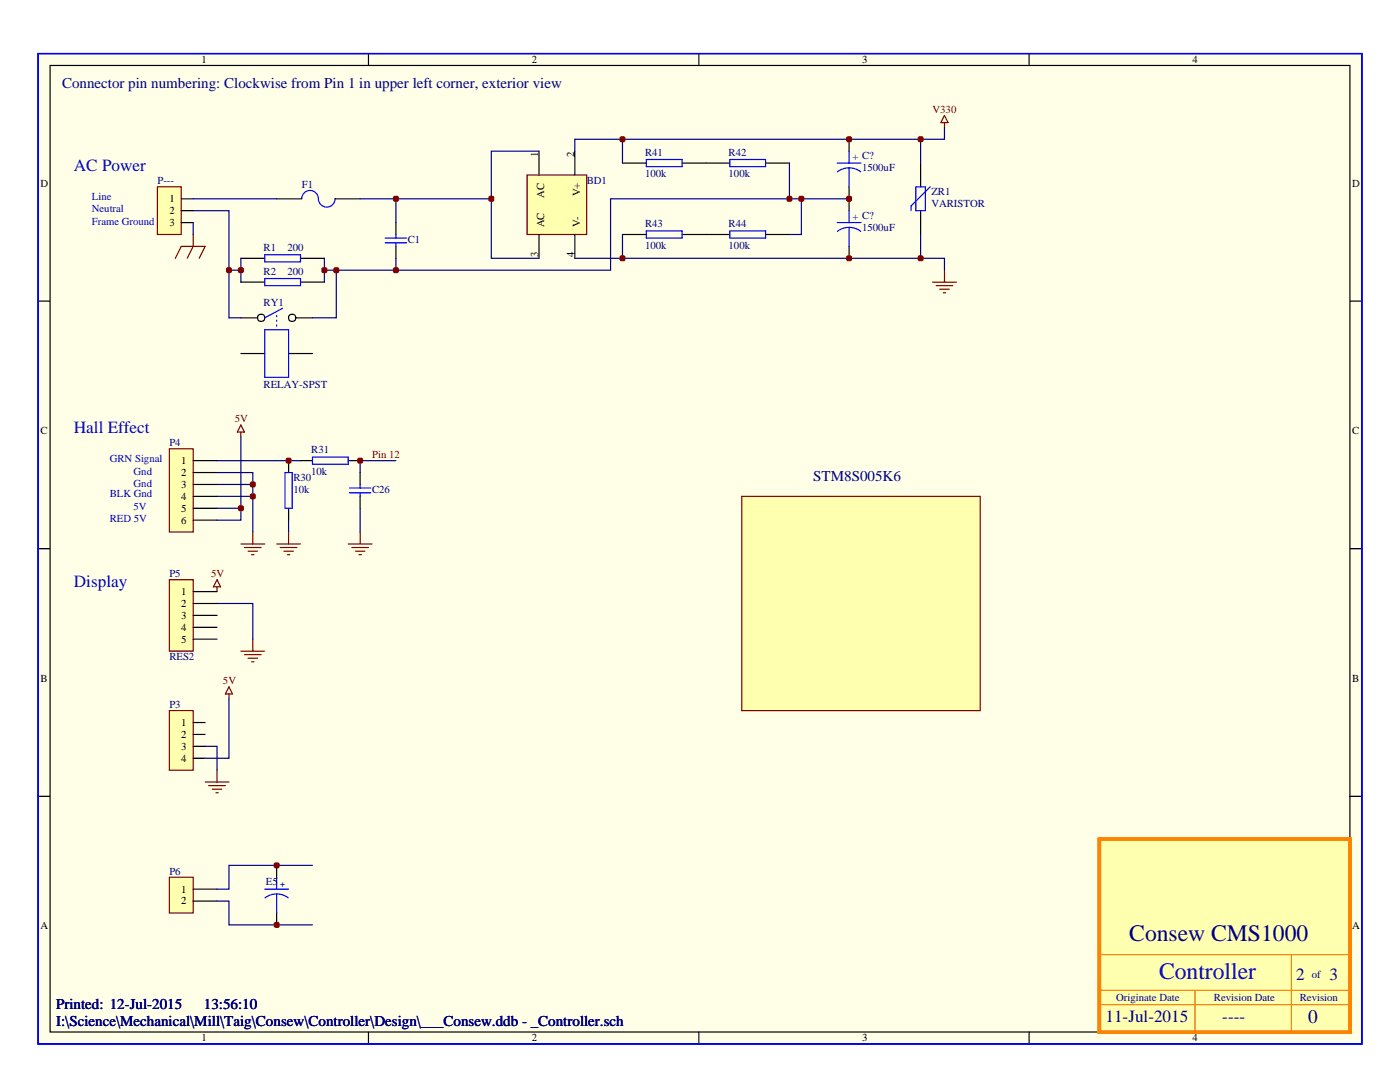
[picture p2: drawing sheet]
<svg xmlns="http://www.w3.org/2000/svg" width="279mm" height="216mm" viewBox="0 0 279 216" stroke-linecap="round" stroke-linejoin="round" font-family="sans-serif">
<path d="M7.6 10.7h264.2v197.6h-264.2z" fill="#ffffe8"/>
<g fill="none" stroke="#000" stroke-width=".24">
<path d="M7.6 10.7h264.2v197.6h-264.2zM10 13.1h259.4v192.8h-259.4zM73.5 10.7v2.4M139.5 10.7v2.4M205.4 10.7v2.4M7.6 60.1h2.4M269.4 60.1h2.4M7.6 109.5h2.4M269.4 109.5h2.4M7.6 158.9h2.4M269.4 158.9h2.4M73.5 205.9v2.4"/>
<path d="M139.5 205.9v2.4M205.4 205.9v2.4"/>
</g>
<path d="M7.6 10.7h264.2v197.6h-264.2z" fill="none" stroke="#00f" stroke-width=".24"/>
<path d="M219.4 167.4h50v38.5h-50z" fill="#ffffb0" stroke="#fd8300" stroke-width=".71"/>
<path d="M219.4 197.6h50M219.4 190.5h50M238.5 197.6v8.3M257.7 190.5v15.4M219.4 200.5h50" fill="none" stroke="#fd8300" stroke-width=".24"/>
<path d="M219.7 167.4h49.5v15h-49.5z" fill="none" stroke="#000" stroke-width=".24"/>
<path d="M7.6 10.7h264.2v197.6h-264.2z" fill="none" stroke="#00f" stroke-width=".24"/>
<path d="M219.4 167.4h50v38.5h-50z" fill="#ffffb0" stroke="#fd8300" stroke-width=".71"/>
<path d="M219.4 197.6h50M219.4 190.5h50M238.5 197.6v8.3M257.7 190.5v15.4M219.4 200.5h50" fill="none" stroke="#fd8300" stroke-width=".24"/>
<path d="M219.7 167.4h49.5v15h-49.5z" fill="none" stroke="#000" stroke-width=".24"/>
<path d="M7.6 10.7h264.2v197.6h-264.2z" fill="none" stroke="#00f" stroke-width=".24"/>
<path d="M219.4 167.4h50v38.5h-50z" fill="#ffffb0" stroke="#fd8300" stroke-width=".71"/>
<path d="M219.4 197.6h50M219.4 190.5h50M238.5 197.6v8.3M257.7 190.5v15.4M219.4 200.5h50" fill="none" stroke="#fd8300" stroke-width=".24"/>
<g fill="none" stroke="#800000" stroke-width=".24">
<path d="M186.1 56.3h4.8M186.8 57h3.4M187.5 57.7h1.9M188.2 58.4h.5M188.5 53.9v2.4M48.1 84.8l.7 1.4h-1.4zM48.1 86.2v1M48.1 108.5h4.7M48.8 109.3h3.3M49.5 110h1.9M50.2 110.7h.5M50.5 106.2v2.3"/>
<path d="M55.2 108.5h4.8M55.9 109.3h3.4M56.6 110h1.9M57.4 110.7h.4M57.6 106.2v2.3M69.5 108.5h4.8M70.2 109.3h3.3M70.9 110h1.9M71.6 110.7h.5M71.9 106.2v2.3M45.7 137l.7 1.5h-1.4zM45.7 138.5v.9"/>
<path d="M40.9 156h4.8M41.6 156.8h3.4M42.4 157.5h1.9M43.1 158.2h.5M43.3 153.7v2.3"/>
</g>
<path d="M57.6 91.9v2.4M71.9 94.3v2.4M71.9 99v2.4M57.6 101.4v2.4" fill="none" stroke="#000" stroke-width=".24"/>
<path d="M56.9 94.3h1.4v7.1h-1.4zM69.7 98.3h4.3M69.7 97.4h4.3M71.9 96.7v.7M71.9 98.3v.7" fill="none" stroke="#00f" stroke-width=".24"/>
<path d="M33.8 141.8h4.8v11.9h-4.8z" fill="#ffffb0" stroke="#800000" stroke-width=".24"/>
<path d="M60 91.9h2.4M69.5 91.9h2.4M38.6 144.2h2.3M38.6 146.5h2.3M38.6 148.9h2.3M38.6 151.3h2.3" fill="none" stroke="#000" stroke-width=".24"/>
<path d="M62.4 91.2h7.1v1.4h-7.1z" fill="none" stroke="#00f" stroke-width=".24"/>
<path d="M188.5 23l.7 1.5h-1.4zM188.5 24.5v.9" fill="none" stroke="#800000" stroke-width=".24"/>
<path d="M31.4 37.3h4.8v9.5h-4.8z" fill="#ffffb0" stroke="#800000" stroke-width=".24"/>
<g fill="none" stroke="#000" stroke-width=".24">
<path d="M36.2 39.7h2.4M55.2 39.7h5M66.9 39.7h5M36.2 42h2.4M36.2 44.4h2.4M48.1 51.5h4.7M48.1 56.3h4.7M60 51.5h4.7M60 56.3h4.7M79 44.4v2.4M79 49.2v2.3M48.1 63.4h3.3"/>
<path d="M48.1 70.5h4.7M57.6 70.5h4.8M59 63.4h3.4"/>
<circle cx="52.1" cy="63.4" r=".74"/>
<circle cx="58.3" cy="63.4" r=".74"/>
</g>
<path d="M60.2 39.7a1.67 1.67 0 0 1 1.7-1.7 1.67 1.67 0 0 1 1.6 1.7 1.67 1.67 0 0 0 1.7 1.6 1.67 1.67 0 0 0 1.7-1.6M52.8 50.8h7.2v1.5h-7.2zM52.8 55.6h7.2v1.4h-7.2zM76.9 48.5h4.3M76.9 47.5h4.3M79 46.8v.7M79 48.5v.7M52.8 65.8h4.8v9.5h-4.8zM55.2 62.9v.3M55.2 63.9v.2M55.2 64.8v.3M56.4 61.5l-3.6 1.9" fill="none" stroke="#00f" stroke-width=".24"/>
<path d="M35 51.5l1.2-2.3h4.7l-1.2 2.3M38.6 46.8v2.4l-1.2 2.3" fill="none" stroke="#800000" stroke-width=".24"/>
<path d="M105.2 34.9h11.9v11.9h-11.9z" fill="#ffffb0" stroke="#800000" stroke-width=".24"/>
<path d="M107.6 30.2v4.7M114.7 30.2v4.7M169.4 27.8v2.4M169.4 37.3v4.7M183.7 32.5v4.8M107.6 46.8v4.7M114.7 46.8v4.7M169.4 49.2v2.3M183.7 42v4.8" fill="none" stroke="#000" stroke-width=".24"/>
<path d="M167.1 32.5h4.7M169.4 33.5l1 .1 1.4 .7M169.4 33.5l-.9 .1-1.4 .7M169.4 30.2v2.3M169.4 33.5v3.8M182.8 37.3h1.9v4.7h-1.9zM185.6 37.3l-3.8 3.8v.9M167.1 44.4h4.7M169.4 45.4l1.5 .3 .9 .5M169.4 45.4l-1.4 .3-.9 .5M169.4 42v2.4M169.4 45.4v3.8" fill="none" stroke="#00f" stroke-width=".24"/>
<g fill="none" stroke="#000080" stroke-width=".24">
<path d="M38.6 39.7h16.6M71.9 39.7h26.2M79 39.7v4.7M107.6 30.2h-9.5v21.3h9.5M188.5 25.4v2.4h-73.8v2.4M38.6 42h7.1v21.4h2.4M38.6 44.4v2.4M45.7 53.9h2.4M48.1 51.5v4.8M64.7 51.5v4.8M67.1 53.9v9.5h-4.7M79 51.5v2.4"/>
<path d="M114.7 51.5h73.8v2.4"/>
</g>
<g fill="#800000" stroke="#800000" stroke-width=".24">
<path d="M47.6 53.6l.1-.1h.7l.1 .1v.6l-.1 .2h-.7l-.1-.2z"/>
<path d="M45.2 53.6l.2-.1h.6l.2 .1v.6l-.2 .2h-.6l-.2-.2z"/>
<path d="M97.6 39.3l.1-.1h.7l.1 .1v.7l-.1 .1h-.7l-.1-.1z"/>
<path d="M78.6 39.3l.1-.1h.6l.2 .1v.7l-.2 .1h-.6l-.1-.1z"/>
</g>
<path d="M33.8 89.5h4.8v16.7h-4.8z" fill="#ffffb0" stroke="#800000" stroke-width=".24"/>
<path d="M124.2 32.5h4.8M136.1 32.5h9.5M152.8 32.5h4.7M124.2 46.8h4.8M136.1 46.8h9.5M152.8 46.8h4.7M38.6 91.9h4.7M38.6 94.3h4.7M38.6 96.7h4.7M38.6 99h4.7M38.6 101.4h4.7M38.6 103.8h4.7" fill="none" stroke="#000" stroke-width=".24"/>
<g fill="none" stroke="#000080" stroke-width=".24">
<path d="M124.2 27.8v4.7M157.5 32.5v7.2M159.9 39.7v7.1h-2.4M169.4 39.7h-47.5v14.2h-57.2M183.7 27.8v4.7M124.2 46.8v4.7M183.7 46.8v4.7M43.3 94.3h7.2v11.9M43.3 99h7.2M43.3 96.7h7.2M43.3 91.9h16.7M48.1 87.2v16.6h-4.8"/>
<path d="M79 91.9h-7.1v2.4M43.3 101.4h4.8M57.6 103.8v2.4M71.9 101.4v4.8M45.7 139.4v11.9h-4.8M40.9 148.9h2.4v4.8"/>
</g>
<path d="M129 31.8h7.1v1.5h-7.1zM145.6 31.8h7.2v1.5h-7.2zM129 46.1h7.1v1.4h-7.1zM145.6 46.1h7.2v1.4h-7.2z" fill="none" stroke="#00f" stroke-width=".24"/>
<g fill="#800000" stroke="#800000" stroke-width=".24">
<path d="M169 27.5l.1-.2h.7l.1 .2v.6l-.1 .1h-.7l-.1-.1z"/>
<path d="M169 51.2l.1-.1h.7l.1 .1v.7l-.1 .1h-.7l-.1-.1z"/>
<path d="M123.8 27.5l.1-.2h.7l.1 .2v.6l-.1 .1h-.7l-.1-.1z"/>
<path d="M123.8 51.2l.1-.1h.7l.1 .1v.7l-.1 .1h-.7l-.1-.1z"/>
<path d="M169 39.3l.1-.1h.7l.1 .1v.7l-.1 .1h-.7l-.1-.1z"/>
<path d="M64.3 53.6l.1-.1h.7l.1 .1v.6l-.1 .2h-.7l-.1-.2z"/>
<path d="M66.7 53.6l.1-.1h.6l.2 .1v.6l-.2 .2h-.6l-.1-.2z"/>
<path d="M78.6 53.6l.1-.1h.6l.2 .1v.6l-.2 .2h-.6l-.1-.2z"/>
<path d="M157.1 39.3l.1-.1h.7l.1 .1v.7l-.1 .1h-.7l-.1-.1z"/>
<path d="M159.5 39.3l.1-.1h.7l.1 .1v.7l-.1 .1h-.7l-.1-.1z"/>
<path d="M183.3 51.2l.1-.1h.7l.1 .1v.7l-.1 .1h-.7l-.1-.1z"/>
<path d="M183.3 27.5l.1-.2h.7l.1 .2v.6l-.1 .1h-.7l-.1-.1z"/>
</g>
<path d="M33.8 175h4.8v7.2h-4.8z" fill="#ffffb0" stroke="#800000" stroke-width=".24"/>
<path d="M38.6 177.4h4.7M38.6 179.8h4.7M55.2 172.7v2.3M55.2 182.2v2.3" fill="none" stroke="#000" stroke-width=".24"/>
<path d="M52.8 177.4h4.8M55.2 178.4l1.5 .3 .8 .5M55.2 178.4l-1.4 .3-.9 .5M55.2 175v2.4M55.2 178.4v3.8" fill="none" stroke="#00f" stroke-width=".24"/>
<path d="M43.3 179.8h2.4v4.7h16.7M62.4 172.7h-16.7v4.7h-2.4" fill="none" stroke="#000080" stroke-width=".24"/>
<g fill="#800000" stroke="#800000" stroke-width=".24">
<path d="M57.1 91.6l.2-.1h.6l.2 .1v.7l-.2 .1h-.6l-.2-.1z"/>
<path d="M71.4 91.6l.1-.1h.7l.1 .1v.7l-.1 .1h-.7l-.1-.1z"/>
<path d="M47.6 101.1l.1-.1h.7l.1 .1v.7l-.1 .1h-.7l-.1-.1z"/>
<path d="M50 98.7l.1-.1h.7l.1 .1v.7l-.1 .1h-.7l-.1-.1z"/>
<path d="M50 96.3l.1-.1h.7l.1 .1v.7l-.1 .1h-.7l-.1-.1z"/>
</g>
<path d="M33.8 115.7h4.8v14.2h-4.8z" fill="#ffffb0" stroke="#800000" stroke-width=".24"/>
<path d="M38.6 118h4.7M38.6 120.4h4.7M38.6 122.8h4.7M38.6 125.2h4.7M38.6 127.5h4.7" fill="none" stroke="#000" stroke-width=".24"/>
<path d="M43.3 115.7l.7 1.4h-1.4zM43.3 117.1v.9M48.1 129.9h4.7M48.8 130.6h3.3M49.5 131.3h1.9M50.2 132.1h.5M50.5 127.5v2.4" fill="none" stroke="#800000" stroke-width=".24"/>
<path d="M43.3 120.4h7.2v7.1" fill="none" stroke="#000080" stroke-width=".24"/>
<g fill="#800000" stroke="#800000" stroke-width=".24">
<path d="M54.8 172.3l.1-.1h.6l.2 .1v.7l-.2 .1h-.6l-.1-.1z"/>
<path d="M54.8 184.2l.1-.1h.6l.2 .1v.7l-.2 .1h-.6l-.1-.1z"/>
</g>
<path d="M148 99h47.6v42.8h-47.6z" fill="#ffffb0" stroke="#800000" stroke-width=".24"/>
<g font-size="4.7" fill="#000080">
<text x="225.4" y="187.7">Consew CMS1000</text>
<text x="227.8" y="187.7">eScoop-3 System</text>
<text x="230.1" y="187.7">eScoop System</text>
</g>
<text font-size="4.7" fill="#0000bf" x="231.3" y="195.3">Controller</text>
<text font-size="3.8" fill="#000080" x="261.1" y="204.1">01</text>
<g font-size="3.4" fill="#0000bf">
<text x="14.8" y="34.1">AC Power</text>
<text x="14.8" y="86.3">Hall Effect</text>
<text x="14.8" y="117.2">Display</text>
</g>
<g font-size="3.4" fill="#000080">
<text x="258.7" y="195.6">2</text>
<text x="265.4" y="195.4">3</text>
<text x="220.6" y="203.9">2-Jan-2015</text>
<text x="220.6" y="203.9">6-Jul-2015</text>
<text x="220.6" y="203.9">11-Jul-2015</text>
<text x="239.7" y="203.9">--------</text>
<text x="243.9" y="203.9">----</text>
</g>
<g font-size="3" fill="#000080">
<text x="12.4" y="17.6">Connector pin numbering: Clockwise from Pin 1 in upper left corner, exterior view</text>
<text x="162.3" y="95.9">STM8S005K6</text>
<text x="11.2" y="201.4">Printed: 12-Jul-2015</text>
<text x="40.7" y="201.4">13:56:10</text>
<text x="11.2" y="204.7">I:\Science\Mechanical\Mill\Taig\Consew\Controller\Design\___Consew.ddb - _Controller.sch</text>
</g>
<g font-size="2.1">
<text x="40.2" y="12.5">1</text>
<text x="106.1" y="12.5">2</text>
<text x="172.1" y="12.5">3</text>
<text x="238" y="12.5">4</text>
<text x="107.4" y="31.4" transform="rotate(-90 107.4 31.4)">1</text>
<text x="114.6" y="31.4" transform="rotate(-90 114.6 31.4)">2</text>
<text x="8.1" y="37.3">D</text>
<text x="33.8" y="40.3">1</text>
<text x="108.6" y="39.4" transform="rotate(-90 108.6 39.4)">AC</text>
<text x="115.8" y="39.2" transform="rotate(-90 115.8 39.2)">V+</text>
<text x="269.9" y="37.3">D</text>
<text x="33.8" y="42.7">2</text>
<text x="33.8" y="45.1">3</text>
<text x="108.6" y="45.4" transform="rotate(-90 108.6 45.4)">AC</text>
<text x="115.8" y="45.4" transform="rotate(-90 115.8 45.4)">V-</text>
<text x="107.4" y="51.3" transform="rotate(-90 107.4 51.3)">3</text>
<text x="114.6" y="51.3" transform="rotate(-90 114.6 51.3)">4</text>
<text x="8.1" y="86.7">C</text>
<text x="269.9" y="86.7">C</text>
<text x="36.2" y="92.6">1</text>
<text x="36.2" y="95">2</text>
<text x="36.2" y="97.3">3</text>
<text x="36.2" y="99.7">4</text>
<text x="36.2" y="102.1">5</text>
<text x="36.2" y="104.5">6</text>
<text x="36.2" y="118.7">1</text>
<text x="36.2" y="121.1">2</text>
<text x="36.2" y="123.5">3</text>
<text x="36.2" y="125.8">4</text>
<text x="36.2" y="128.2">5</text>
<text x="8.1" y="136.1">B</text>
<text x="269.9" y="136.1">B</text>
<text x="36.2" y="144.8">1</text>
<text x="36.2" y="147.2">2</text>
<text x="36.2" y="149.6">3</text>
<text x="36.2" y="152">4</text>
<text x="36.2" y="178.1">1</text>
<text x="8.1" y="185.5">A</text>
<text x="36.2" y="180.5">2</text>
<text x="219.7" y="181.9">Error : Vinland Logo.jpg file not found.</text>
<text x="269.9" y="185.5">A</text>
<text x="40.2" y="207.8">1</text>
<text x="106.1" y="207.8">2</text>
<text x="172.1" y="207.8">3</text>
<text x="238" y="207.8">4</text>
</g>
<g font-size="2.1" fill="#800000">
<text x="186.1" y="22.5">V330</text>
<text x="46.9" y="84.3">5V</text>
<text x="74.3" y="91.4">Pin 12</text>
<text x="42.1" y="115.2">5V</text>
<text x="44.5" y="136.5">5V</text>
</g>
<g font-size="2.1" fill="#000080">
<text x="128.8" y="31.1">R41</text>
<text x="128.8" y="35.4">100k</text>
<text x="145.4" y="31.1">R42</text>
<text x="145.4" y="35.4">100k</text>
<text x="170.2" y="32">+ C?</text>
<text x="172.1" y="34.2">1500uF</text>
<text x="31.4" y="36.8">P---</text>
<text x="60.2" y="37.5">F1</text>
<text x="117.1" y="36.8">BD1</text>
<text x="185.9" y="38.9">ZR1</text>
<text x="185.9" y="41.3">VARISTOR</text>
<text x="128.8" y="45.3">R43</text>
<text x="145.4" y="45.3">R44</text>
<text x="170.2" y="43.9">+ C?</text>
<text x="172.1" y="46">1500uF</text>
<text x="52.6" y="50.1">R1</text>
<text x="57.4" y="50.1">200</text>
<text x="81.4" y="48.4">C1</text>
<text x="128.8" y="49.6">100k</text>
<text x="145.4" y="49.6">100k</text>
<text x="52.6" y="54.8">R2</text>
<text x="57.4" y="54.8">200</text>
<text x="52.6" y="61">RY1</text>
<text x="52.6" y="77.4">RELAY-SPST</text>
<text x="33.8" y="89">P4</text>
<text x="58.5" y="95.9">R30</text>
<text x="62.1" y="90.5">R31</text>
<text x="62.1" y="94.7">10k</text>
<text x="58.5" y="98.3">10k</text>
<text x="74.3" y="98.3">C26</text>
<text x="33.8" y="115.2">P5</text>
<text x="33.8" y="131.8">RES2</text>
<text x="33.8" y="141.3">P3</text>
<text x="33.8" y="174.5">P6</text>
<text x="53.1" y="176.7">E5</text>
<text x="261.8" y="195.2">of</text>
<text x="222.8" y="199.7">Originate Date</text>
<text x="242.3" y="199.7">Revision Date</text>
<text x="259.4" y="199.7">Revision</text>
</g>
<g font-size="2.1" fill="#0000bf">
<text x="18.3" y="39.9">Line</text>
<text x="18.3" y="42.2">Neutral</text>
<text x="18.3" y="44.9">Frame Ground</text>
<text x="21.9" y="92.1">GRN Signal</text>
<text x="26.7" y="94.7">Gnd</text>
<text x="21.9" y="99.2">BLK Gnd</text>
<text x="26.7" y="97.1">Gnd</text>
<text x="26.7" y="101.9">5V</text>
<text x="21.9" y="104.2">RED 5V</text>
</g>
<text font-size="1.7" fill="#000080" x="55.9" y="177">+</text>
</svg>
